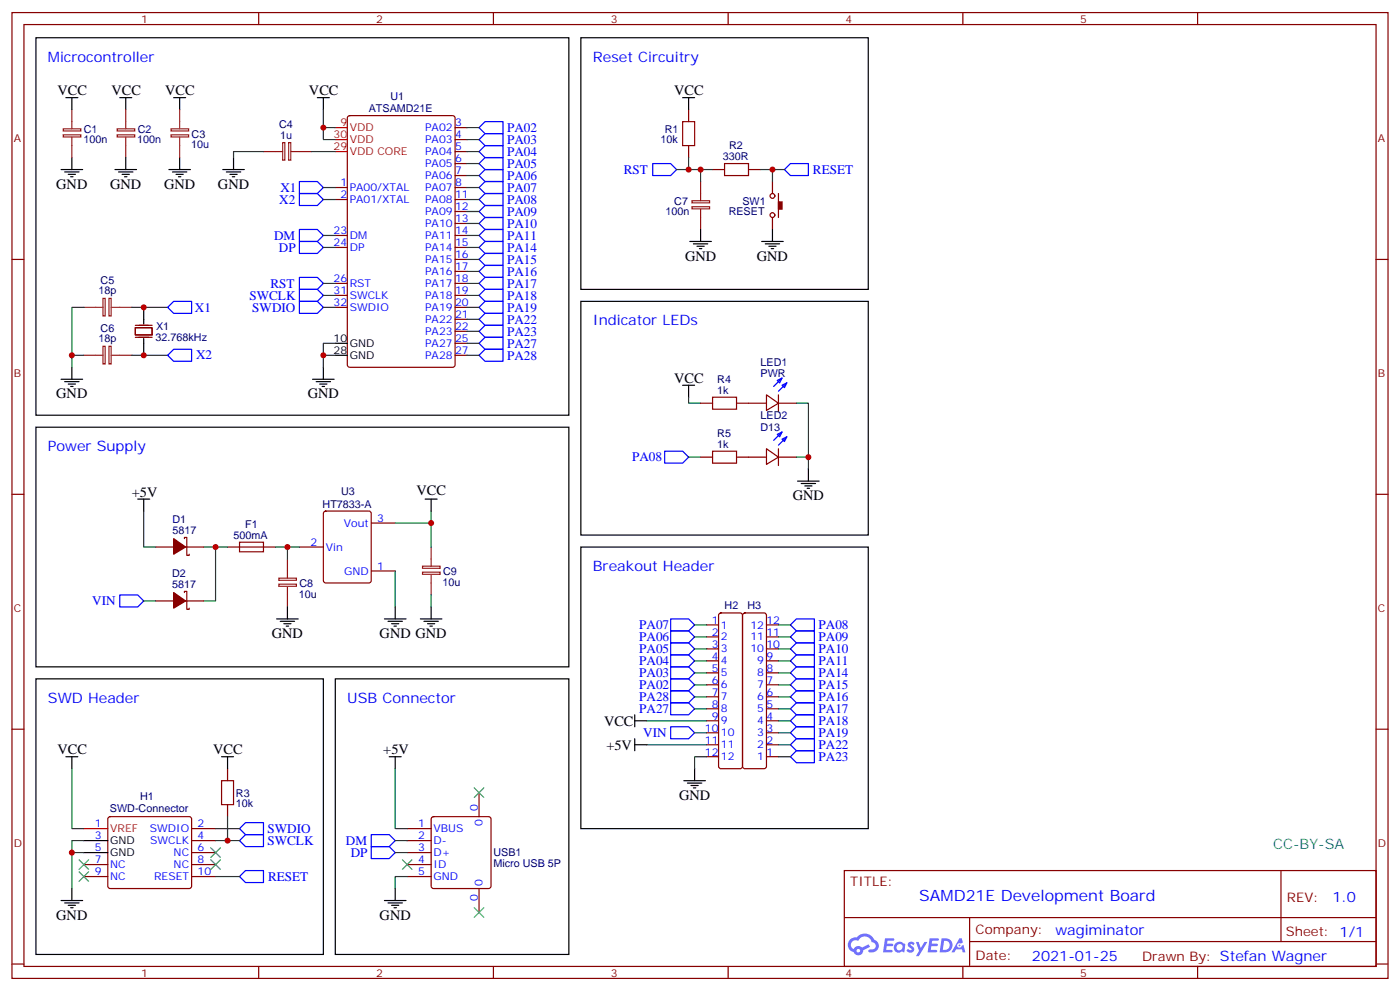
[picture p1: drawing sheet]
<svg xmlns="http://www.w3.org/2000/svg" width="412mm" height="292mm" viewBox="0 0 412 292" stroke-linecap="round" stroke-linejoin="round" font-family="sans-serif">
<g fill="none" stroke="#870000" stroke-width=".35">
<path d="M3.5 3.7h405.4v284.3h-405.4zM7.1 7.2h398.2v277.3h-398.2zM76.2 3.7v3.5M145.3 3.7v3.5M214.5 3.7v3.5M283.6 3.7v3.5M352.8 3.7v3.5M3.5 76.4h3.6M405.3 76.4h3.6M3.5 145.5h3.6M405.3 145.5h3.6M3.5 214.7h3.6"/>
<path d="M405.3 214.7h3.6M248.7 256.3h156.6v28.2h-156.6zM377.3 256.3v20.9M248.7 270.1h156.5M285.6 277.2h119.6M285.6 270.1v14.2M3.5 283.8h3.6M76.2 284.5v3.5M145.3 284.5v3.5M214.5 284.5v3.5M283.6 284.5v3.5M352.8 284.5v3.5"/>
<path d="M405.3 283.8h3.6"/>
</g>
<g fill="#5487ff">
<path d="M267.7 277.5a1.22 1.22 0 0 1 1.7 .2l-.4 .6a.47 .47 0 0 0-.3-.4 .47 .47 0 0 0-.5 .2l.1 .2a1.14 1.14 0 0 1 .8 1.8 1.14 1.14 0 0 1-1.9 0l-.2-.2 .5-.6 .7 .5a.29 .29 0 0 0 .3-.3 .29 .29 0 0 0-.2-.3 1.04 1.04 0 0 1-.6-1.7z"/>
<path d="M260.7 276.2h2.4l.3 .2-.2 .5-1.8 .1-.1 .8h1.5l.3 .4-.3 .4h-1.6l-.2 1.1h1.7l.2 .3-.2 .3-2.6 .1z"/>
<path d="M273.8 276.2h2.4l.3 .2-.1 .5-1.8 .1-.2 .8h1.6l.3 .4-.4 .4-1.6-.1-.1 1.1 1.7 .1 .2 .3-.2 .3-2.6 .1z"/>
<path d="M282.6 276.2h.7l.3 1.3-.6 .3a.69 .69 0 0 0-1 .3 .69 .69 0 0 0 .4 .9 .69 .69 0 0 0 .9-.6l.5-.2 .6 2.2h-.8l-.2-.9h-1.8l-.5 .9h-.8z"/>
<path d="M269.8 277.3h.8l.6 1.8 1.1-1.8h.9l-2.6 4.2h-.8l.9-1.5z"/>
<path d="M277.4 276.2l-.6 4.2h1.3a2.11 2.11 0 0 0 2.5-2.1 2.11 2.11 0 0 0-2.5-2.1zM278.1 277a1.39 1.39 0 0 1 1.7 1.4 1.39 1.39 0 0 1-1.8 1.2h-.3z"/>
<path d="M263.7 277.8a1.54 1.54 0 0 0-.1 2.2 1.54 1.54 0 0 0 2.2 .1l.6 .3 .3-2.3-.2-.3h-.4a1.49 1.49 0 0 0-2.4 0zM264 278.8a.94 .94 0 0 1 1.8 0 .94 .94 0 0 1-1.8 0z"/>
<path d="M250.4 276.6a2.18 2.18 0 0 0 1.1 3.7 1.44 1.44 0 0 0 1.6 .9 1.44 1.44 0 0 0 1.2-1.4l2-1.1-.5-.7-1.9 1a1.47 1.47 0 0 0-2.4 .4 1.39 1.39 0 0 1-.7-1.9 1.39 1.39 0 0 1 2-.5 2.12 2.12 0 0 1 2.2-1.3 2.12 2.12 0 0 1 1.9 1.7 1.14 1.14 0 0 1 1.1 1.4 1.14 1.14 0 0 1-1.7 .7 .43 .43 0 0 0-.5 .4 .43 .43 0 0 0 .4 .5 1.98 1.98 0 0 0 2.5-1.2 1.98 1.98 0 0 0-1.2-2.6 3.1 3.1 0 0 0-5.3-.6l-.9 .1zM252.3 279.9a.55 .55 0 0 1 1.1 0 .55 .55 0 0 1-1.1 0z"/>
<circle cx="282.6" cy="278.3" r=".26"/>
</g>
<g fill="none" stroke="#870000" stroke-width=".35">
<path d="M102.5 34.2l.5-.2h30.3l.7 .5 .1 72.9-.5 .7h-30.6l-.6-.4-.1-73zM134.1 37.6h3.5M202.8 32.3v3.5M98.8 55.2h3.5M98.8 58.7h3.5M134.1 55.2h3.5M134.1 58.7h3.5M134.1 41.1h3.5M134.1 44.6h3.5M134.1 48.2h3.5M134.1 51.7h3.5M202.8 42.9v3.5"/>
<path d="M209.9 49.9h3.5M220.5 49.9h3.5M227.5 53.4v3.6M229.3 57v7M98.8 69.3h3.5M98.8 72.8h3.5M134.1 62.3h3.5M134.1 65.8h3.5M134.1 69.3h3.5M134.1 72.8h3.5M134.1 76.4h3.5M134.1 79.9h3.5"/>
<path d="M227.5 64v3.6M39.9 96.5h4.9v2.1h-4.9zM39.9 95.8h4.9M39.9 99.3h4.9M98.8 83.4h3.5M98.8 87h3.5M98.8 90.5h3.5M134.1 83.4h3.5M134.1 87h3.5M134.1 90.5h3.5M134.1 94h3.5M134.1 97.5h3.5"/>
<path d="M134.1 101.1h3.5M134.1 104.6h3.5M206.4 118.7h3.5M217 118.7h8.8M225.8 116.2l3.5 2.5-3.5 2.1zM229.3 116.2v5M229.3 118.7h5.3M206.4 134.6h3.5M217 134.6h8.8M225.8 132.1l3.5 2.5-3.5 2.1zM229.3 132.1v5M229.3 134.6h5.3"/>
<path d="M54.3 158.6v-.4h.7v5.3h.7v-.3M95.5 150.7l.5-.2h12.7l.6 .4 .1 20-.5 .7h-12.9l-.7-.4-.1-20zM109.4 154h7M45.9 161h5.3M45.9 176.9h5.3M54.3 174.4v-.3h.7v5.3h.7v-.4M54.7 161h5.3M54.7 176.9h5.3M67 161h14.1M88.2 161h7M109.4 168.1h7M208.1 184h3.6"/>
<path d="M208.1 187.5h3.6M208.1 191h3.6M208.1 194.6h3.6M208.1 198.1h3.6M211.9 180.7l.5-.3h5.6l.5 .3 .2 .5v44.4l-.2 .5-.5 .2h-5.6l-.5-.2-.2-.5v-44.4zM219 180.7l.4-.3h5.7l.5 .3 .2 .5v44.4l-.3 .5-.4 .2h-5.7l-.5-.2-.2-.5v-44.4zM225.8 184h3.5M225.8 187.5h3.5M225.8 191h3.5M225.8 194.6h3.5M225.8 198.1h3.5M208.1 201.6h3.6"/>
<path d="M208.1 205.1h3.6M208.1 208.7h3.6M208.1 212.2h3.6M208.1 215.7h3.6M208.1 219.3h3.6M225.8 201.6h3.5M225.8 205.1h3.5M225.8 208.7h3.5M225.8 212.2h3.5M225.8 215.7h3.5M225.8 219.3h3.5M67 226.3v3.5"/>
<path d="M67 236.9v3.5M141.1 233.4v7M208.1 222.8h3.6M225.8 222.8h3.5M24.7 254.5h7M24.7 258.1h7M32 240.6l.5-.2h23.2l.5 .2 .2 .5v19.8l-.2 .5-.5 .2h-23.2l-.5-.2-.3-.5v-19.8zM56.4 243.9h7.1M56.4 247.5h7.1M56.4 251h7.1M56.4 254.5h7.1M56.4 258.1h7.1"/>
<path d="M119.9 243.9h7.1M119.9 247.5h7.1M119.9 251h7.1M119.9 254.5h7.1M119.9 258.1h7.1M127.2 240.6l.5-.2h16.2l.5 .2 .2 .5v19.8l-.2 .5-.5 .2h-16.2l-.5-.2-.2-.5v-19.8zM141.1 261.6v7"/>
<circle cx="227.5" cy="57.7" r=".71"/>
<circle cx="227.5" cy="63.3" r=".71"/>
</g>
<path d="M98.8 37.6h3.5M98.8 41.1h3.5M98.8 44.6h3.5M24.7 243.9h7" fill="none" stroke="#f00" stroke-width=".35"/>
<g fill="none" stroke="#000" stroke-width=".35">
<path d="M10.6 11.1h157v111.1h-157zM171.1 11.1h84.7v74.1h-84.7zM19.4 28.8h3.5M21.2 28.8v3.5M35.3 28.8h3.5M37 28.8v3.5M51.2 28.8h3.5M52.9 28.8v3.5M93.5 28.8h3.5M95.2 28.8v3.5M201.1 28.8h3.5M202.8 28.8v3.5"/>
<path d="M18 49.9h6.3M19 50.6h4.3M20.1 51.3h2.1M20.8 52h.7M21.2 46.4v3.5M33.9 49.9h6.3M34.9 50.6h4.3M36 51.3h2.1M36.7 52h.7M37 46.4v3.5M49.7 49.9h6.4M50.8 50.6h4.2"/>
<path d="M51.9 51.3h2.1M52.6 52h.7M52.9 46.4v3.5M65.6 49.9h6.4M66.7 50.6h4.2M67.7 51.3h2.1M68.4 52h.7M68.8 46.4v3.5M203.2 71.1h6.3M204.3 71.8h4.2M205.3 72.5h2.1M206 73.2h.7"/>
<path d="M206.4 67.6v3.5M224.4 71.1h6.3M225.4 71.8h4.3M226.5 72.5h2.1M227.2 73.2h.7M227.5 67.6v3.5M42.3 90.5v4.9M42.3 99.7v4.9M171.1 88.7h84.7v68.8h-84.7zM18 111.7h6.3M19 112.4h4.3M20.1 113.1h2.1"/>
<path d="M20.8 113.8h.7M21.2 108.1v3.6M92.1 111.7h6.3M93.1 112.4h4.3M94.2 113.1h2.1M94.9 113.8h.7M95.2 108.1v3.6M98.8 101.1h3.5M98.8 104.6h3.5M201.1 113.4h3.5M202.8 113.4v3.5M10.6 125.8h157v70.5h-157z"/>
<path d="M238.1 138.1v3.5M40.6 146.9h3.5M42.3 146.9v3.6M125.2 146.9h3.6M127 146.9v3.6M234.9 141.6h6.4M236 142.3h4.2M237.1 143.1h2.1M237.8 143.8h.7M84.7 178.7v3.5M116.4 178.7v3.5M127 178.7v3.5"/>
<path d="M171.1 161h84.7v82.9h-84.7zM10.6 199.8h84.6v81.2h-84.6zM81.5 182.2h6.3M82.5 182.9h4.3M83.6 183.6h2.1M84.3 184.3h.7M98.8 199.8h68.8v81.2h-68.8zM113.2 182.2h6.4M114.3 182.9h4.2M115.4 183.6h2.1M116.1 184.3h.7M123.8 182.2h6.4"/>
<path d="M124.9 182.9h4.2M125.9 183.6h2.2M126.6 184.3h.8M187 219.3h3.5M187 210.4v3.6M187 217.5v3.5M187 212.2h3.5M19.4 222.8h3.5M21.2 222.8v3.5M65.3 222.8h3.5M67 222.8v3.5M114.7 222.8h3.5"/>
<path d="M116.4 222.8v3.5M201.4 229.8h6.4M202.5 230.5h4.2M203.6 231.2h2.1M204.3 232h.7M204.6 226.3v3.5M24.7 247.5h7M24.7 251h7M18 265.1h6.3M19 265.8h4.3M20.1 266.5h2.1M20.8 267.2h.7"/>
<path d="M21.2 261.6v3.5M113.2 265.1h6.4M114.3 265.8h4.2M115.4 266.5h2.1M116.1 267.2h.7M116.4 261.6v3.5"/>
</g>
<g fill="none" stroke="#8c2424" stroke-width=".35">
<path d="M18.6 39.7h5.2v.6h-5.2zM18.6 37.9h5.2v.7h-5.2zM21.2 32.3v5.6M34.5 39.7h5.2v.6h-5.2zM34.5 37.9h5.2v.7h-5.2zM37 32.3v5.6M50.4 39.7h5.2v.6h-5.2zM50.4 37.9h5.2v.7h-5.2zM52.9 32.3v5.6M21.2 40.4v6M37 40.4v6M52.9 40.4v6"/>
<path d="M77.6 44.6h5.7M83.3 42h.6v5.2h-.6zM85 42h.7v5.2h-.7zM85.7 44.6h6M203.8 59.1h5.2v.6h-5.2zM206.4 53.4v5.7M203.8 60.9h5.2v.6h-5.2zM206.4 61.6v6M24.7 90.5h5.6M30.3 87.8h.7v5.2h-.7zM32.1 87.8h.6v5.2h-.6zM32.8 90.5h6"/>
<path d="M24.7 104.6h5.6M30.3 102h.7v5.1h-.7zM32.1 102h.6v5.1h-.6zM32.8 104.6h6M82.1 172h5.2v.6h-5.2zM82.1 170.2h5.2v.7h-5.2zM84.7 164.6v5.6M84.7 172.7v6M124.5 168.5h5.1v.6h-5.1zM124.5 166.7h5.1v.6h-5.1zM127 161v5.7M127 169.2v6"/>
</g>
<g fill="none" stroke="#008700" stroke-width=".35">
<path d="M95.2 32.3v8.8h3.6M95.2 37.6h3.6M137.6 37.6h3.5M77.6 44.6h-8.8v1.8M91.7 44.6h7.1M95.2 55.2h3.6M95.2 58.7h3.6M137.6 44.6h3.5M137.6 55.2h3.5M137.6 58.7h3.5M137.6 41.1h3.5M137.6 48.2h3.5"/>
<path d="M137.6 51.7h3.5M199.3 49.9h10.6M202.8 46.4v3.5M206.4 49.9v3.5M224 49.9h7.1M227.5 49.9v3.5M95.2 69.3h3.6M95.2 72.8h3.6M137.6 69.3h3.5M137.6 72.8h3.5M137.6 62.3h3.5M137.6 65.8h3.5"/>
<path d="M137.6 76.4h3.5M137.6 79.9h3.5M24.7 90.5h-3.5v17.6M38.8 90.5h10.6M95.2 90.5h3.6M95.2 83.4h3.6M95.2 87h3.6M137.6 90.5h3.5M137.6 83.4h3.5M137.6 87h3.5M137.6 94h3.5M137.6 97.5h3.5"/>
<path d="M21.2 104.6h3.5M38.8 104.6h10.6M95.2 104.6h3.6M98.8 101.1h-3.6v7M137.6 104.6h3.5M137.6 101.1h3.5M202.8 116.9v1.8h3.6M234.6 118.7h3.5v19.4M202.8 134.6h3.6M234.6 134.6h3.5M42.3 150.5v10.5h3.6M127 150.5v3.5h-10.6"/>
<path d="M127 154v7M42.3 176.9h3.6M60 161h7M63.5 161v15.9h-3.5M81.1 161h7.1M84.7 161v3.6M116.4 168.1v10.6M127 175.2v3.5M204.6 198.1h3.5M204.6 194.6h3.5M204.6 191h3.5M204.6 187.5h3.5"/>
<path d="M204.6 184h3.5M229.3 198.1h3.5M229.3 194.6h3.5M229.3 191h3.5M229.3 187.5h3.5M229.3 184h3.5M190.5 219.3h17.6M190.5 212.2h17.6M204.6 215.7h3.5M204.6 208.7h3.5M204.6 205.1h3.5M204.6 201.6h3.5"/>
<path d="M229.3 219.3h3.5M229.3 215.7h3.5M229.3 212.2h3.5M229.3 208.7h3.5M229.3 205.1h3.5M229.3 201.6h3.5M21.2 226.3v17.6h3.5M116.4 226.3v17.6h3.5M208.1 222.8h-3.5v3.5M229.3 222.8h3.5M21.2 251h3.5M24.7 247.5h-3.5v14.1"/>
<path d="M63.5 247.5h7.1M63.5 258.1h7.1M63.5 243.9h7.1M67 240.4v7.1M116.4 247.5h3.5M116.4 251h3.5M119.9 258.1h-3.5v3.5"/>
</g>
<g fill="none" stroke="#00f" stroke-width=".35">
<path d="M141.1 37.6l1.8-1.8h5.3v3.5h-5.3zM88.2 53.4h5.3l1.7 1.8-1.7 1.8h-5.3zM88.2 57h5.3l1.7 1.7-1.7 1.8h-5.3zM141.1 41.1l1.8-1.8h5.3v3.6h-5.3zM141.1 44.6l1.8-1.7h5.3v3.5h-5.3zM141.1 48.2l1.8-1.8h5.3v3.5h-5.3zM141.1 51.7l1.8-1.8h5.3v3.5h-5.3zM141.1 55.2l1.8-1.8h5.3v3.6h-5.3zM141.1 58.7l1.8-1.7h5.3v3.5h-5.3zM192.3 48.2h5.3l1.7 1.7-1.7 1.8h-5.3zM231.1 49.9l1.7-1.7h5.3v3.5h-5.3zM88.2 67.6h5.3l1.7 1.7-1.7 1.8h-5.3z"/>
<path d="M88.2 71.1h5.3l1.7 1.7-1.7 1.8h-5.3zM141.1 62.3l1.8-1.8h5.3v3.5h-5.3zM141.1 65.8l1.8-1.8h5.3v3.6h-5.3zM141.1 69.3l1.8-1.7h5.3v3.5h-5.3zM141.1 72.8l1.8-1.7h5.3v3.5h-5.3zM141.1 76.4l1.8-1.8h5.3v3.5h-5.3zM141.1 79.9l1.8-1.8h5.3v3.6h-5.3zM49.4 90.5l1.8-1.8h5.2v3.6h-5.2zM88.2 81.7h5.3l1.7 1.7-1.7 1.8h-5.3zM88.2 85.2h5.3l1.7 1.8-1.7 1.7h-5.3zM88.2 88.7h5.3l1.7 1.8-1.7 1.8h-5.3zM141.1 83.4l1.8-1.7h5.3v3.5h-5.3z"/>
<path d="M141.1 87l1.8-1.8h5.3v3.5h-5.3zM141.1 90.5l1.8-1.8h5.3v3.6h-5.3zM141.1 94l1.8-1.7h5.3v3.5h-5.3zM141.1 97.5l1.8-1.7h5.3v3.5h-5.3zM51.2 102.8h5.2v3.6h-5.2l-1.8-1.8zM141.1 101.1l1.8-1.8h5.3v3.5h-5.3zM141.1 104.6l1.8-1.8h5.3v3.6h-5.3zM229 112l1.4-.7-.7 1.4zM230.4 113.4l1.4-.7-.7 1.4zM230.4 111.3l-2.5 2.5M231.8 112.7l-2.5 2.5M195.8 132.8h5.3l1.7 1.8-1.7 1.7h-5.3z"/>
<path d="M229 127.9l1.4-.7-.7 1.4zM230.4 129.3l1.4-.7-.7 1.4zM230.4 127.2l-2.5 2.4M231.8 128.6l-2.5 2.5M35.3 175.2h5.3l1.7 1.7-1.7 1.8h-5.3zM197.6 182.2h5.2l1.8 1.8-1.8 1.7h-5.2zM197.6 185.7h5.2l1.8 1.8-1.8 1.8h-5.2zM197.6 189.3h5.2l1.8 1.7-1.8 1.8h-5.2zM197.6 192.8h5.2l1.8 1.8-1.8 1.7h-5.2zM197.6 196.3h5.2l1.8 1.8-1.8 1.7h-5.2zM197.6 199.8h5.2l1.8 1.8-1.8 1.8h-5.2zM232.8 184l1.8-1.8h5.3v3.5h-5.3z"/>
<path d="M232.8 191l1.8-1.7h5.3v3.5h-5.3zM232.8 198.1l1.8-1.8h5.3v3.5h-5.3zM232.8 194.6l1.8-1.8h5.3v3.5h-5.3zM232.8 187.5l1.8-1.8h5.3v3.6h-5.3zM197.6 206.9h5.2l1.8 1.8-1.8 1.7h-5.2zM197.6 203.4h5.2l1.8 1.7-1.8 1.8h-5.2zM197.6 214h5.2l1.8 1.7-1.8 1.8h-5.2zM232.8 219.3l1.8-1.8h5.3v3.5h-5.3zM232.8 215.7l1.8-1.7h5.3v3.5h-5.3zM232.8 212.2l1.8-1.8h5.3v3.6h-5.3zM232.8 208.7l1.8-1.8h5.3v3.5h-5.3zM232.8 201.6l1.8-1.8h5.3v3.6h-5.3z"/>
<path d="M234.6 203.4h5.3v3.5h-5.3l-1.8-1.8zM232.8 222.8l1.8-1.8h5.3v3.5h-5.3zM70.6 258.1l1.7-1.8h5.3v3.5h-5.3zM70.6 243.9l1.7-1.7h5.3v3.5h-5.3zM70.6 247.5l1.7-1.8h5.3v3.5h-5.3zM109.4 245.7h5.3l1.7 1.8-1.7 1.7h-5.3zM109.4 249.2h5.3l1.7 1.8-1.7 1.8h-5.3z"/>
</g>
<g fill="none" stroke="#3c3" stroke-width=".35">
<path d="M139.7 232l2.8 2.8M142.5 232l-2.8 2.8M23.3 253.1l2.8 2.8M23.3 256.6l2.8 2.9M26.1 253.1l-2.8 2.8M26.1 256.6l-2.8 2.9M62.1 253.1l2.8 2.8M62.1 249.6l2.8 2.8M64.9 253.1l-2.8 2.8M64.9 249.6l-2.8 2.8M118.5 253.1l2.9 2.8M121.4 253.1l-2.9 2.8"/>
<path d="M139.7 267.2l2.8 2.9M142.5 267.2l-2.8 2.9"/>
</g>
<path d="M201.1 35.8h3.5v7.1h-3.5zM213.4 48.2h7.1v3.5h-7.1zM209.9 116.9h7.1v3.6h-7.1zM209.9 132.8h7.1v3.5h-7.1zM70.6 159.6h7v2.9h-7zM65.3 229.8h3.5v7.1h-3.5z" fill="none" stroke="#a10000" stroke-width=".35"/>
<g fill="#870000" stroke="#870000" stroke-width=".35">
<path d="M229.3 59.4h1.1v2.2h-1.1z"/>
<path d="M51.2 174.4l3.5 2.5-3.5 2.1z"/>
<path d="M51.2 158.6l3.5 2.4-3.5 2.2z"/>
</g>
<g fill="#c00">
<circle cx="95.3" cy="37.6" r=".88"/>
<circle cx="95.3" cy="104.6" r=".88"/>
<circle cx="21.2" cy="104.6" r=".88"/>
<circle cx="42.3" cy="90.5" r=".88"/>
<circle cx="42.3" cy="104.6" r=".88"/>
<circle cx="227.5" cy="49.9" r=".88"/>
<circle cx="202.8" cy="49.9" r=".88"/>
<circle cx="206.4" cy="49.9" r=".88"/>
<circle cx="238.1" cy="134.6" r=".88"/>
<circle cx="21.2" cy="251" r=".88"/>
<circle cx="67" cy="247.5" r=".88"/>
<circle cx="63.5" cy="161" r=".88"/>
<circle cx="84.7" cy="161" r=".88"/>
<circle cx="127" cy="154" r=".88"/>
</g>
<text font-size="4.6" fill="#00f" x="270.8" y="265.3">SAMD21E Development Board</text>
<g font-size="4.2" fill="#00f">
<text x="14.1" y="18.2">Microcontroller</text>
<text x="174.6" y="18.2">Reset Circuitry</text>
<text x="174.6" y="95.8">Indicator LEDs</text>
<text x="14.1" y="132.8">Power Supply</text>
<text x="174.6" y="168.1">Breakout Header</text>
<text x="14.1" y="206.9">SWD Header</text>
<text x="102.3" y="206.9">USB Connector</text>
<text x="392.5" y="265.6">1.0</text>
<text x="310.9" y="275.1">wagiminator</text>
<text x="304" y="282.9">2021-01-25</text>
</g>
<g font-size="4.2">
<text x="16.9" y="28">VCC</text>
<text x="32.8" y="28">VCC</text>
<text x="48.7" y="28">VCC</text>
<text x="91" y="28">VCC</text>
<text x="198.6" y="28">VCC</text>
<text x="16.6" y="55.6">GND</text>
<text x="32.5" y="55.6">GND</text>
<text x="48.3" y="55.6">GND</text>
<text x="64.2" y="55.6">GND</text>
<text x="201.8" y="76.7">GND</text>
<text x="223" y="76.7">GND</text>
<text x="198.6" y="112.7">VCC</text>
<text x="16.6" y="117.3">GND</text>
<text x="90.7" y="117.3">GND</text>
<text x="38.8" y="146.2">+5V</text>
<text x="122.7" y="145.8">VCC</text>
<text x="233.5" y="147.3">GND</text>
<text x="80.1" y="187.9">GND</text>
<text x="111.8" y="187.9">GND GND</text>
<text x="177.9" y="213.6">VCC</text>
<text x="178.6" y="220.7">+5V</text>
<text x="16.9" y="222.1">VCC</text>
<text x="62.8" y="222.1">VCC</text>
<text x="112.9" y="222.1">+5V</text>
<text x="200" y="235.5">GND</text>
<text x="16.6" y="270.8">GND</text>
<text x="111.8" y="270.8">GND</text>
</g>
<text font-size="4.2" fill="#0099b0" x="375" y="249.9">CC-BY-SA</text>
<g font-size="3.9" fill="#00f">
<text x="149.4" y="38.8">PA02</text>
<text x="149.4" y="42.4">PA03</text>
<text x="149.4" y="45.9">PA04</text>
<text x="149.4" y="49.4">PA05</text>
<text x="149.4" y="52.9">PA06</text>
<text x="183.7" y="51.2">RST</text>
<text x="239.5" y="51.2">RESET</text>
<text x="82.6" y="56.5">X1</text>
<text x="149.4" y="56.5">PA07</text>
<text x="82.2" y="60">X2</text>
<text x="149.4" y="60">PA08</text>
<text x="149.4" y="63.5">PA09</text>
<text x="80.7" y="70.6">DM</text>
<text x="149.4" y="67.1">PA10</text>
<text x="149.4" y="70.6">PA11</text>
<text x="82.1" y="74.1">DP</text>
<text x="149.4" y="74.1">PA14</text>
<text x="149.4" y="77.6">PA15</text>
<text x="149.4" y="81.2">PA16</text>
<text x="73.5" y="88.2">SWCLK</text>
<text x="79.6" y="84.7">RST</text>
<text x="149.4" y="84.7">PA17</text>
<text x="149.4" y="88.2">PA18</text>
<text x="57.4" y="91.7">X1</text>
<text x="74.3" y="91.8">SWDIO</text>
<text x="149.4" y="91.8">PA19</text>
<text x="149.4" y="95.3">PA22</text>
<text x="149.4" y="98.8">PA23</text>
<text x="57.8" y="105.8">X2</text>
<text x="149.4" y="102.3">PA27</text>
<text x="149.4" y="105.9">PA28</text>
<text x="186.2" y="135.8">PA08</text>
<text x="27.2" y="178.2">VIN</text>
<text x="188.3" y="185.2">PA07</text>
<text x="241.1" y="185.2">PA08</text>
<text x="188.3" y="188.7">PA06</text>
<text x="241.1" y="188.8">PA09</text>
<text x="188.3" y="192.2">PA05</text>
<text x="188.3" y="195.8">PA04</text>
<text x="241.1" y="192.3">PA10</text>
<text x="241.1" y="195.8">PA11</text>
<text x="188.3" y="199.3">PA03</text>
<text x="188.3" y="202.8">PA02</text>
<text x="241.1" y="202.9">PA15</text>
<text x="241.1" y="199.3">PA14</text>
<text x="188.3" y="209.9">PA27</text>
<text x="188.3" y="206.3">PA28</text>
<text x="241.1" y="209.9">PA17</text>
<text x="241.1" y="206.4">PA16</text>
<text x="241.1" y="213.5">PA18</text>
<text x="189.5" y="217">VIN</text>
<text x="241.1" y="220.5">PA22</text>
<text x="241.1" y="217">PA19</text>
<text x="241.1" y="224">PA23</text>
<text x="78.8" y="245.2">SWDIO</text>
<text x="78.8" y="248.7">SWCLK</text>
<text x="101.9" y="248.7">DM</text>
<text x="103.3" y="252.3">DP</text>
<text x="79" y="259.3">RESET</text>
</g>
<g font-size="3.9" fill="#800">
<text x="250.5" y="260.9">TITLE:</text>
<text x="379.1" y="265.6">REV:</text>
<text x="287.4" y="275.1">Company:</text>
<text x="378.7" y="275.7">Sheet: 1/1</text>
<text x="287.4" y="282.8">Date:</text>
<text x="336.4" y="282.8">Drawn By: Stefan Wagner</text>
</g>
<g font-size="3.2" fill="#800">
<text x="41.6" y="6.7">1</text>
<text x="110.8" y="6.7">2</text>
<text x="179.9" y="6.7">3</text>
<text x="249.1" y="6.7">4</text>
<text x="318.2" y="6.7">5</text>
<text x="4.1" y="41.8">A</text>
<text x="405.9" y="41.8">A</text>
<text x="4.1" y="110.9">B</text>
<text x="405.9" y="110.9">B</text>
<text x="4.1" y="180.1">C</text>
<text x="405.9" y="180.1">C</text>
<text x="4.1" y="249.2">D</text>
<text x="405.9" y="249.2">D</text>
<text x="41.6" y="287.5">1</text>
<text x="110.8" y="287.5">2</text>
<text x="179.9" y="287.5">3</text>
<text x="249.1" y="287.5">4</text>
<text x="318.2" y="287.5">5</text>
</g>
<g font-size="3.2" fill="#000080">
<text x="115" y="29.5">U1</text>
<text x="108.6" y="33">ATSAMD21E</text>
<text x="24.7" y="39.1">C1</text>
<text x="40.6" y="39.1">C2</text>
<text x="56.4" y="40.5">C3</text>
<text x="82.2" y="37.7">C4</text>
<text x="82.5" y="40.8">1u</text>
<text x="195.8" y="39.1">R1</text>
<text x="24.6" y="42.2">100n</text>
<text x="40.4" y="42.2">100n</text>
<text x="56.3" y="43.7">10u</text>
<text x="194.5" y="42.2">10k</text>
<text x="213" y="47.1">330R</text>
<text x="214.8" y="43.9">R2</text>
<text x="196" y="63.4">100n</text>
<text x="198.6" y="60.2">C7</text>
<text x="214.6" y="63.4">RESET</text>
<text x="218.7" y="60.2">SW1</text>
<text x="29.7" y="83.5">C5</text>
<text x="29" y="86.7">18p</text>
<text x="29" y="100.8">18p</text>
<text x="29.7" y="97.6">C6</text>
<text x="45.8" y="100.4">32.768kHz</text>
<text x="46" y="97.3">X1</text>
<text x="224" y="107.6">LED1</text>
<text x="211.3" y="112.7">R4</text>
<text x="224" y="111.1">PWR</text>
<text x="211.3" y="115.9">1k</text>
<text x="224" y="123.5">LED2</text>
<text x="211.3" y="131.8">1k</text>
<text x="211.3" y="128.6">R5</text>
<text x="224" y="127">D13</text>
<text x="95" y="149.5">HT7833-A</text>
<text x="100.5" y="145.6">U3</text>
<text x="50.8" y="153.9">D1</text>
<text x="72.2" y="155.4">F1</text>
<text x="50.8" y="157.2">5817</text>
<text x="68.8" y="158.7">500mA</text>
<text x="50.7" y="173">5817</text>
<text x="50.7" y="169.8">D2</text>
<text x="88.2" y="172.8">C8</text>
<text x="130.4" y="172.4">10u</text>
<text x="130.5" y="169.2">C9</text>
<text x="88" y="175.9">10u</text>
<text x="213.4" y="179.2">H2</text>
<text x="220.2" y="179.2">H3</text>
<text x="32.4" y="239.1">SWD-Connector</text>
<text x="41.3" y="235.6">H1</text>
<text x="69.5" y="237.7">10k</text>
<text x="69.5" y="234.5">R3</text>
<text x="145.3" y="255.3">Micro USB 5P</text>
<text x="145.3" y="252.1">USB1</text>
</g>
<g font-size="3.2" fill="#f00">
<text x="98.3" y="40.7">30</text>
<text x="100.3" y="37.2">9</text>
<text x="103" y="38.6">VDD</text>
<text x="98.3" y="44.3">29</text>
<text x="103" y="42.2">VDD</text>
<text x="103" y="45.7">VDD CORE</text>
<text x="32.5" y="245">VREF</text>
</g>
<g font-size="3.2" fill="#00f">
<text x="125.2" y="38.6">PA02</text>
<text x="134.1" y="37.2">3</text>
<text x="134.1" y="40.7">4</text>
<text x="125.2" y="42.2">PA03</text>
<text x="125.2" y="45.7">PA04</text>
<text x="134.1" y="44.3">5</text>
<text x="134.1" y="47.8">6</text>
<text x="125.2" y="49.2">PA05</text>
<text x="125.2" y="52.7">PA06</text>
<text x="134.1" y="51.3">7</text>
<text x="100.3" y="54.9">1</text>
<text x="100.3" y="58.4">2</text>
<text x="103" y="56.3">PA00/XTAL</text>
<text x="103" y="59.8">PA01/XTAL</text>
<text x="125.2" y="56.3">PA07</text>
<text x="125.2" y="59.8">PA08</text>
<text x="134.1" y="54.9">8</text>
<text x="134.1" y="58.4">11</text>
<text x="125.2" y="63.3">PA09</text>
<text x="134.1" y="61.9">12</text>
<text x="134.1" y="65.4">13</text>
<text x="98.3" y="69">23</text>
<text x="103" y="70.4">DM</text>
<text x="125.2" y="66.9">PA10</text>
<text x="125.2" y="70.4">PA11</text>
<text x="134.1" y="69">14</text>
<text x="98.3" y="72.5">24</text>
<text x="103" y="73.9">DP</text>
<text x="125.2" y="73.9">PA14</text>
<text x="125.2" y="77.4">PA15</text>
<text x="134.1" y="72.5">15</text>
<text x="134.1" y="76">16</text>
<text x="98.3" y="83.1">26</text>
<text x="125.2" y="81">PA16</text>
<text x="134.1" y="79.6">17</text>
<text x="134.1" y="83.1">18</text>
<text x="98.3" y="86.6">31</text>
<text x="103" y="84.5">RST</text>
<text x="103" y="88">SWCLK</text>
<text x="125.2" y="84.5">PA17</text>
<text x="125.2" y="88">PA18</text>
<text x="134.1" y="86.6">19</text>
<text x="98.3" y="90.1">32</text>
<text x="103" y="91.5">SWDIO</text>
<text x="125.2" y="91.5">PA19</text>
<text x="125.2" y="95.1">PA22</text>
<text x="134.1" y="90.1">20</text>
<text x="134.1" y="93.7">21</text>
<text x="125.2" y="98.6">PA23</text>
<text x="134.1" y="97.2">22</text>
<text x="134.1" y="100.7">25</text>
<text x="125.2" y="102.1">PA27</text>
<text x="125.2" y="105.7">PA28</text>
<text x="134.1" y="104.2">27</text>
<text x="101.3" y="155">Vout</text>
<text x="111.1" y="153.6">3</text>
<text x="91.5" y="160.7">2</text>
<text x="96" y="162.1">Vin</text>
<text x="111.1" y="167.7">1</text>
<text x="101.4" y="169.2">GND</text>
<text x="209.6" y="183.6">1</text>
<text x="212.4" y="185">1</text>
<text x="221" y="185">12</text>
<text x="225.8" y="183.6">12</text>
<text x="209.6" y="187.1">2</text>
<text x="209.6" y="190.7">3</text>
<text x="212.4" y="188.6">2</text>
<text x="221" y="188.6">11</text>
<text x="225.8" y="190.7">10</text>
<text x="225.8" y="187.1">11</text>
<text x="209.6" y="194.2">4</text>
<text x="209.6" y="197.7">5</text>
<text x="212.4" y="192.1">3</text>
<text x="212.4" y="195.6">4</text>
<text x="221" y="192.1">10</text>
<text x="223.1" y="195.6">9</text>
<text x="225.8" y="197.7">8</text>
<text x="225.8" y="194.2">9</text>
<text x="209.6" y="201.3">6</text>
<text x="212.4" y="199.1">5</text>
<text x="212.4" y="202.7">6</text>
<text x="223.1" y="202.7">7</text>
<text x="223.1" y="199.1">8</text>
<text x="225.8" y="201.3">7</text>
<text x="209.6" y="204.8">7</text>
<text x="209.6" y="208.3">8</text>
<text x="212.4" y="206.2">7</text>
<text x="212.4" y="209.7">8</text>
<text x="223.1" y="209.7">5</text>
<text x="223.1" y="206.2">6</text>
<text x="225.8" y="208.3">5</text>
<text x="225.8" y="204.8">6</text>
<text x="207.6" y="215.4">10</text>
<text x="209.6" y="211.8">9</text>
<text x="212.4" y="213.3">9</text>
<text x="223.1" y="213.3">4</text>
<text x="225.8" y="215.4">3</text>
<text x="225.8" y="211.8">4</text>
<text x="207.6" y="218.9">11</text>
<text x="212.4" y="216.8">10</text>
<text x="212.4" y="220.3">11</text>
<text x="223.1" y="220.3">2</text>
<text x="223.1" y="216.8">3</text>
<text x="225.8" y="218.9">2</text>
<text x="207.6" y="222.4">12</text>
<text x="212.4" y="223.8">12</text>
<text x="223.1" y="223.8">1</text>
<text x="225.8" y="222.4">1</text>
<text x="140.8" y="238.7" transform="rotate(-90 140.8 238.7)">0</text>
<text x="28" y="243.6">1</text>
<text x="44.2" y="245">SWDIO</text>
<text x="58.2" y="243.6">2</text>
<text x="123.2" y="243.6">1</text>
<text x="127.7" y="245">VBUS</text>
<text x="142.2" y="243.1" transform="rotate(-90 142.2 243.1)">0</text>
<text x="28" y="247.1">3</text>
<text x="28" y="250.6">5</text>
<text x="44.3" y="248.5">SWCLK</text>
<text x="58.2" y="247.1">4</text>
<text x="58.2" y="250.6">6</text>
<text x="123.2" y="247.1">2</text>
<text x="123.2" y="250.6">3</text>
<text x="127.7" y="248.5">D-</text>
<text x="28" y="254.2">7</text>
<text x="28" y="257.7">9</text>
<text x="32.5" y="255.6">NC</text>
<text x="51.1" y="252.1">NC</text>
<text x="51.1" y="255.6">NC</text>
<text x="58.2" y="254.2">8</text>
<text x="58.2" y="257.7">10</text>
<text x="123.2" y="254.2">4</text>
<text x="123.2" y="257.7">5</text>
<text x="127.7" y="252.1">D+</text>
<text x="127.7" y="255.6">ID</text>
<text x="32.5" y="259.1">NC</text>
<text x="45.4" y="259.1">RESET</text>
<text x="127.7" y="259.1">GND</text>
<text x="142.2" y="260.9" transform="rotate(-90 142.2 260.9)">0</text>
<text x="140.8" y="265.4" transform="rotate(-90 140.8 265.4)">0</text>
</g>
<g font-size="3.2">
<text x="98.3" y="100.7">10</text>
<text x="98.3" y="104.2">28</text>
<text x="103" y="102.1">GND</text>
<text x="103" y="105.7">GND</text>
<text x="32.5" y="248.5">GND</text>
<text x="32.5" y="252.1">GND</text>
</g>
</svg>
